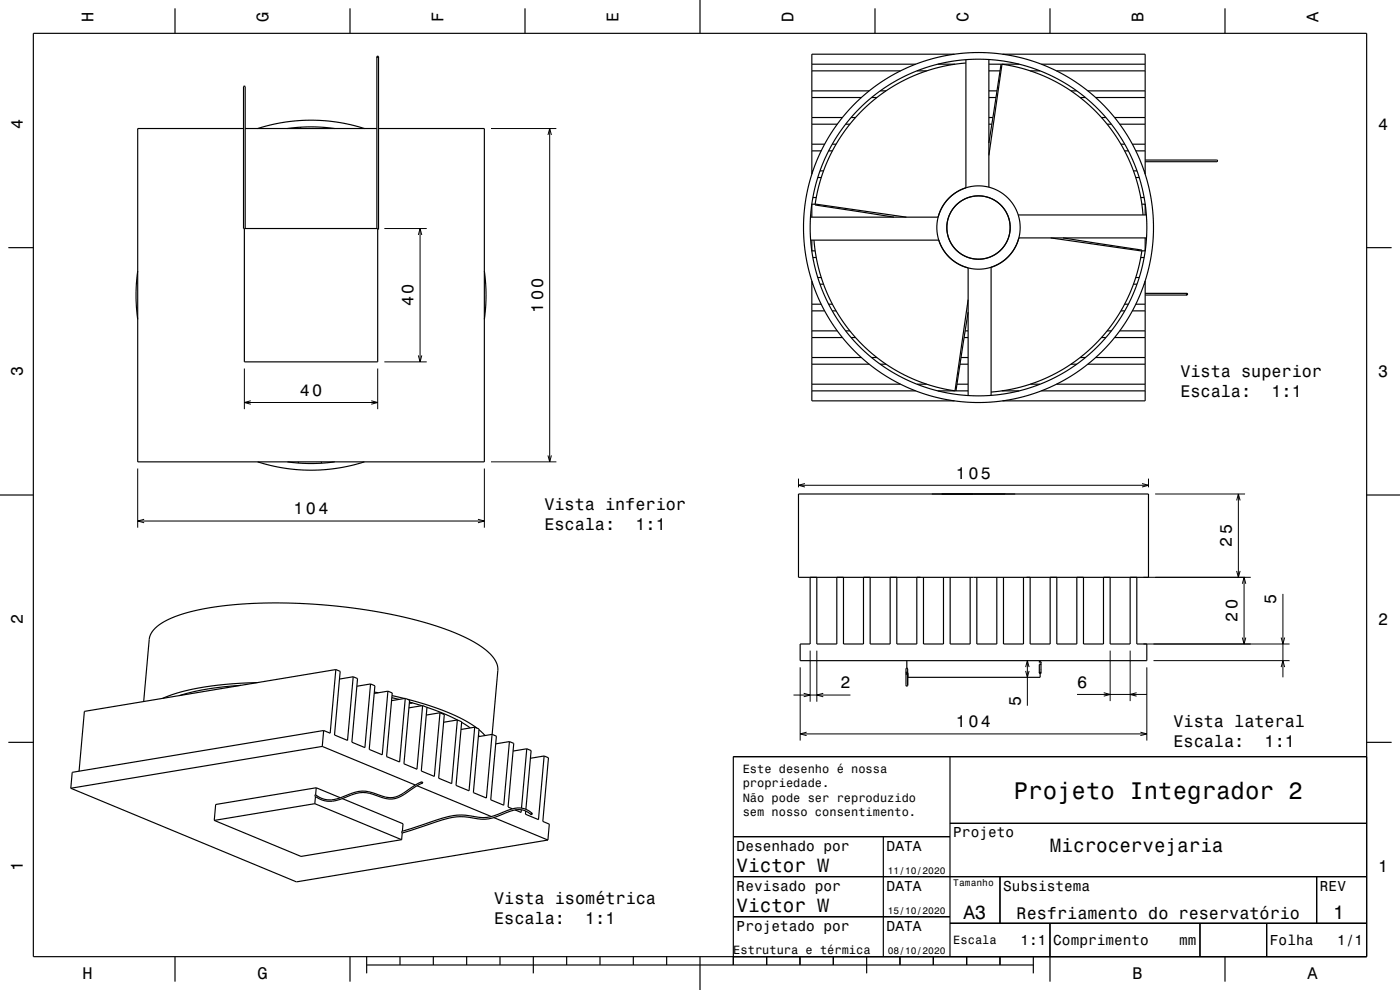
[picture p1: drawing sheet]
<svg xmlns="http://www.w3.org/2000/svg" width="420mm" height="297mm" viewBox="0 0 420 297" stroke-linecap="round" stroke-linejoin="round" font-family="sans-serif">
<g fill="none" stroke="#000" stroke-width=".3">
<path d="M147.3 38.6h19.6M164.9 38.6v100M164.4 40.5l.5-1.9 .5 1.9M115.3 68.6h12.7M125.5 70.5l.5-1.9 .5 1.9M126 68.6v40M73.3 110.6v12.1M113.3 110.6v12.1M115.3 108.6h12.7M125.5 106.6l.5 2 .5-2M73.3 120.7h40M75.2 120.2l-1.9 .5 1.9 .6"/>
<path d="M111.4 120.2l1.9 .5-1.9 .6M147.3 138.6h19.6M164.4 136.6l.5 2 .5-2M41.3 140.6v17.7M41.3 156.3h104M43.2 155.8l-1.9 .5 1.9 .5M143.4 155.8l1.9 .5-1.9 .5M145.3 140.6v17.7M239.5 143.6v2.6M239.5 145.6h105M241.5 145.1l-2 .5 2 .5M342.6 145.1l1.9 .5-1.9 .5"/>
<path d="M344.5 143.6v2.6M346.5 148.2h27M371 150.1l.5-1.9 .5 1.9M371.5 148.2v25M343 173.2h32.2M371 171.3l.5 1.9 .5-1.9M372.7 175.1l.5-1.9 .5 1.9M373.2 173.2v20M384.9 178.2v25M243 195.2v15.3M245 195.2v15.3M308.2 198.2v13.5"/>
<path d="M333 195.2v15.1M339 195.2v15.1M343 193.2h43.9M346 198.2h40.9M372.7 191.3l.5 1.9 .5-1.9M384.4 191.3l.5 1.9 .5-1.9M238 208.5h17.1M240 200.2v22M241.1 208l1.9 .5-1.9 .5M242 219.7l-2 .5 2 .5M247 208l-2 .5 2 .5M307.7 201.3l.5 1.9 .5-1.9"/>
<path d="M307.7 200.1l.5-1.9 .5 1.9M323.1 208.3h20.9M331.1 207.8l1.9 .5-1.9 .5M341 207.8l-2 .5 2 .5M342.1 219.7l1.9 .5-1.9 .5M344 200.2v22M384.4 200.1l.5-1.9 .5 1.9M240 220.2h104"/>
</g>
<g fill="none" stroke="#000" stroke-width=".35">
<path d="M10 10h400v277h-400zM52.5 2.5v7.5M105 2.5v7.5M113.1 17l.1-.1 .4 .1M113.1 17l.3 .2 .2-.2M113.1 17v51.6M113.6 17v51.8h-.3M157.5 2.5v7.5M210 0v10M243.6 19.3h31.1M262.5 2.5v7.5M281.3 19.3h5.2"/>
<path d="M286.3 16.3h-42.7v36M289.8 17.9v38.4l-3 1.4-2.3 1.9-1.9 2.6-1.2 2.9h-38.3M289.8 18.9l-4.2 .5-4.2 .9-4.3 1.3-3.5 1.4-3.4 1.6-4 2.4-3.5 2.5-3.2 2.8-2.8 2.9-2.8 3.5-2.4 3.5-2 3.5-1.7 3.6-1.4 4-1.1 4.1-.7 3.8M296.7 19.3h3.6M296.7 17.9v38.3M300.6 19.3h5.2M300.6 19.3l-.3-.1-3.6 23.7M300.6 19.3l3.8 .7 4.4 1.2 4 1.4 3.8 1.9 3.5 2 3.2 2.2 3.3 2.7 3.2 3.2 2.8 3.2 2.5 3.5 2 3.4 1.9 3.8 1.5 4 1.1 3.8 .8 4 .5 4.2M300.6 19.3l-3.9 27.3M300.8 16.3h42.8v36M312.4 19.3h31.2M315 2.5v7.5"/>
<path d="M367.5 2.5v7.5M73.1 38.6h-31.8v100h104v-100h-31.7M73.6 38.6h39.5M77.3 38.6l7.6-1.9 4.4-.5 3.8-.1 4.5 .1 3.9 .5 3.7 .7 4.1 1.2M86.2 38.6l7-.5 7.2 .5M90.2 38.2v.4M97.1 38.2v.4M243.6 37.3h7.6M243.6 35.3h9.1M243.6 29.3h14.8M243.6 27.3h17.2M243.6 21.3h26.6"/>
<path d="M253.7 37.3h1.3M255.3 35.3h1.4M261.5 29.3h1.6M264.1 27.3h1.7M275.1 21.3h2.9M296.7 37.3h.9M296.7 35.3h1.2M296.7 29.3h2.1M296.7 27.3h2.4M296.7 21.3h3.3M309.1 21.3h2.9M316.9 21.3h26.7"/>
<path d="M321.3 27.3h1.7M324 29.3h1.6M326.3 27.3h17.3M328.7 29.3h14.9M330.4 35.3h1.4M332.1 37.3h1.3M334.4 35.3h9.2M335.9 37.3h7.7M243.6 51.3h.3M243.6 45.3h2.8M243.6 43.3h3.8M243.9 59.3h1"/>
<path d="M245.3 53.3h1.1M246 51.3h1.1M248.6 45.3h1.1M249.7 43.3h1.1M336.3 43.3h1.1M337.4 45.3h1.1M339.7 43.3h3.9M340 51.3h1.1M340.7 53.3h1.1M340.7 45.3h2.9M342.2 59.3h1M343.2 51.3h.4"/>
<path d="M343.6 48h21.5l.1 .2-.1 .3h-21.5M2.5 74.3h7.5M73.3 68.6v40h40v-40h-40.2v-42.6l.1-.2 .4 .2v42.6M243.2 72h38.4l1.5 3.2 2 2.3 2.6 1.8 2.7 1.1v38.3M243.6 61.2v3.9M243.6 72v3.3M243.6 75.3h.9M243.6 61.3h.9M243.9 77.3h1M244.2 72l.5 4.3 .8 3.9 1.2 4.1 1.4 3.7 1.9 3.8 2.2 3.6 2.5 3.5 2.7 3.2 3.3 3.2 3.1 2.5 3.5 2.4 3.4 2 3.6 1.7 4 1.5 4.1 1.1 4.1 .8M244.6 61.2l-.1 .3 23.7 3.6M244.6 61.2l27.3 3.9"/>
<path d="M305.5 64.5h38.4M315.2 71.4l27.3 3.9M318.9 71.4l23.7 3.6-.1 .3M342.2 77.3h1M342.5 75.3l-.7 4.1-1.1 3.8-1.2 3.6-1.9 4.1-2 3.4-2.4 3.6-2.8 3.4-3 3.1-3.4 2.9-3.5 2.5-3.4 2-3.6 1.8-3.7 1.4-3.8 1.2-4.2 .9-4.5 .5M342.6 75.3h1M342.6 61.3h1M343.6 61.2v3.3M343.6 71.4v3.9M344 71.4h-38.3l-1.3 3.1-1.8 2.4-2.3 1.9-3 1.4v38.4M410 74.3h7.5M41.3 81.3l-.5 7 .5 7.5"/>
<path d="M145.3 81.3l.5 7-.5 7.5M243.6 84.3v36h42.7M243.6 99.3h7.6M243.6 93.3h3.8M243.6 91.3h2.8M243.6 85.3h.3M245.3 83.3h1.1M246 85.3h1.1M248.6 91.3h1.1M249.7 93.3h1.1M253.7 99.3h1.3M289.5 99.3h.9"/>
<path d="M290.4 93.6l-3.6 23.7h-.3M290.4 89.9l-3.9 27.4M332.1 99.3h1.3M335.9 99.3h7.7M336.3 93.3h1.1M337.4 91.3h1.1M339.7 93.3h3.9M340 85.3h1.1M340.7 83.3h1.1M340.7 91.3h2.9M343.2 85.3h.4M343.6 84.3v36h-42.8"/>
<path d="M343.6 88h12.5M343.6 88.5h12.5M356.1 88l-.2 .3 .2 .2M356.1 88l.2 .2-.2 .3M243.6 117.3h31.1M243.6 115.3h26.6M243.6 109.3h17.2M243.6 107.3h14.8M243.6 101.3h9.1M255.3 101.3h1.4M261.5 107.3h1.6M264.1 109.3h1.7"/>
<path d="M275.1 115.3h2.9M281.3 117.3h5.2M286.8 117.3h3.6M287.1 115.3h3.3M288 109.3h2.4M288.3 107.3h2.1M289.2 101.3h1.2M300.6 117.3h5.2M309.1 115.3h2.9M312.4 117.3h31.2M316.9 115.3h26.7M321.3 109.3h1.7"/>
<path d="M324 107.3h1.6M326.3 109.3h17.3M328.7 107.3h14.9M330.4 101.3h1.4M334.4 101.3h9.2M77.3 138.6l7.5 1.8 4.5 .5 3.7 .2 4-.2 4-.4 4.4-.9 3.9-1M86.2 138.6l6.7 .5 7.5-.5M89.5 138.6v.3M96.4 138.6v.4M0 148.5h10M239.5 148.2h105v25h-105zM410 148.5h10"/>
<path d="M243 173.2v20h-3v5h104v-5h-3v-20M245 173.2v20h6v-20M253 173.2v20h6v-20M261 173.2v20h6v-20M269 173.2v20h6v-20M277 173.2v20h6v-20M285 173.2v20h6v-20M293 173.2v20h6v-20M301 173.2v20h6v-20M309 173.2v20h6v-20M317 173.2v20h6v-20M325 173.2v20h6v-20"/>
<path d="M333 173.2v20h6v-20M272 198.2v2.2M312 198.2v.3M312.2 198.6l-.4-.1v.3M312.3 199.5l-.1-.2-.4 .1v2.5M312.3 198.5v3.4M43.1 210.5l1.8-19.4 .5-1.2 1.1-1.4 3.1-2.2 3.5-1.5 4.3-1.3 4.9-1.1 5.9-.8 6-.5 7-.2 7.7 .1 7 .4 7.9 .7 8.5 1.3 8.6 1.7 7.2 1.8 6.9 2.3 5.4 2.4 4.1 2.4 3 2.7 1.4 2.1 .5 2.1-3.5 38.5-3.9-1.6 1.7-19.1-1.3-.5M67.8 206l.6 .2M72.2 205.6l-9.7 1.1-4.8 .9-3.9 1.1M77.3 204.8l-8.4 .4-7.7 .9-7.2 1.6-5.2 1.8M97.1 219.2l-.4 4.7M97.1 219.2l-75.4 12.5-.5 4.8"/>
<path d="M100.7 200.9l-1.6 19.1-2-.8M100.7 200.9l1.4 .5-1.7 19.1 3.9 1.6 1.7-19.1M100.7 200.9l-75.4 12.5-1.6 18M106 203l1.3 .6-1.7 19.1 3.9 1.6 1.7-19.1M106 203l-4.1 .7M111.2 205.2l1.3 .5-1.7 19.1 3.9 1.6 1.7-19M111.2 205.2l-4.1 .7M112.3 207.6l1.2 .2M116.4 207.4l1.3 .5-1.7 19.1 3.9 1.6 1.7-19.1M116.4 207.4l-4.1 .6M117.5 209.3l2.2 .5M117.6 208.7l3.7 .9"/>
<path d="M121.6 209.5l1.3 .6-1.7 19 3.9 1.7 1.7-19.1M121.6 209.5l-4.1 .7M122.2 209.8l6.7 1.9 5.8 2.2 4.8 2.3 3.6 2.2M122.8 210.6l3.8 1.1M123.1 210.7l.5 .2M123.8 210.9l-1 .1M126.8 211.7l1.3 .5-1.7 19.1 3.9 1.6 1.7-19.1M126.8 211.7l-4.1 .7M128 212.2l5.1 1.9 4.2 1.9M132 213.8l1.3 .6-1.7 19.1 3.9 1.6 1.7-19.1M132 213.8l-4.1 .7M137.2 216l-4.1 .7"/>
<path d="M137.2 216l1.3 .5-1.7 19.1 3.9 1.6 1.7-19M138.5 216.7l2.6 1.7M142.4 218.2l-4.1 .6M143.7 218.9l1.8 1.8M271.8 205.6h.1M271.8 202l.5 .1-.4 .2zM271.8 200.6l.2-.2 .3 .3v4.9l-.3 .2-.2-.2zM272.3 201.8l-.3-.2-.2 .3M311.8 201.9l.2-.2 .3 .2M311.8 201.9l.3 .1 .2-.1M312 202.1v1.1h-39.7M2.5 222.7h7.5"/>
<path d="M21.2 236.5l67.7 28.1 75.5-12.6M94.6 239l-.2 2.1M94.9 236.3l-.2 2.2M94.9 236.3l7.2 3M94.9 236.3l-30.2 5-.4 4.8M96.7 223.9l27.9 11.6M96.7 223.9l-75.5 12.6M102.7 239.6l18.2 7.5-.2 2.3M125.1 235.7l22.3 9.3M126.5 234.6l.3 .3M126.5 234.6l-3.5 2a8.7 8.7 0 0 1-6.9 2.6l-2.5-.7a10.3 10.3 0 0 0-9.7 .1 8.5 8.5 0 0 1-8.3 .5l-.9-.6M126.8 234.9l-2 1a17.2 17.2 0 0 1-7.2 3.8 19.5 19.5 0 0 1-6.8-1.7 11.3 11.3 0 0 0-7.5 1.3 7.7 7.7 0 0 1-8.8-.6l.2-.2"/>
<path d="M143.5 221l4.1-.7 1.3 .6-1.7 19 3.9 1.7 1.7-19.1M143.5 220.6l.3 .3M152.8 222.5l1.3 .5-1.7 19.1 1.3 .5M152.8 222.5l-4.1 .7M158 224.6l1.3 .6-1.5 17.6M158 224.6l-1.6 17.8M158 224.6l-4.1 .7M163.2 226.8l-1.7 19.1-3.9-1.6 .1-1M163.2 226.8l1.3 .5-1.7 19.1 2 .8-.4 4.8M163.2 226.8l-4.1 .7M285 227v60M410 222.7h7.5"/>
<path d="M410 227h-190v62.5M64.3 246.1l26 10.8 30.2-5M94.4 241.1l26.1 10.8M94.4 241.1l-30.1 5M120.7 249.9l-.2 2M148.1 245.3l16.3 6.7M156.4 242.9l-.1 .8-1.8-.7M159.3 244.3a5.6 5.6 0 0 0-6.4-.9l-1.1 .4a13.9 13.9 0 0 1-11.1 1.4l-2.7-.2-3.3 .4-14 4.5M159.6 244v.2l-.3 .1M159.6 244l-.3 .1v.2M159.6 244a6.4 6.4 0 0 0-7.4-.9l-1.4 .6a12.3 12.3 0 0 1-9.6 1.1l-2.8-.3-2.2 .2a48.7 48.7 0 0 0-9.3 2.7l-6.3 2 .1 .5M220 251h65"/>
<path d="M265 251v36M285 247h125M220 275h65M220 263h190M285 277h125M300 263v14M315 277v17.5M360 277v10M380 277v10M395 263v14M52.5 287v7.5M105 287v7.5"/>
<path d="M110 289.5h200M110 287v5M120 287v2.5M130 287v2.5M140 287v2.5M150 287v2.5M160 287v5M170 287v2.5M180 287v2.5M190 287v2.5M200 287v2.5M210 287v10"/>
<path d="M230 287v2.5M240 287v2.5M250 287v2.5M260 287v5M270 287v2.5M280 287v2.5M290 287v2.5M300 287v2.5M310 287v5M367.5 287v7.5"/>
<circle cx="293.6" cy="68.3" r="50.5"/>
<circle cx="293.6" cy="68.3" r="12.5"/>
<circle cx="293.6" cy="68.3" r="9.5"/>
<circle cx="293.6" cy="68.3" r="52.5"/>
</g>
<text font-size="7.2" x="304.1" y="239.6">Projeto Integrador 2</text>
<g font-size="5.8">
<text x="315" y="255.6">Microcervejaria</text>
<text x="221" y="261.6">Victor W</text>
<text x="221" y="273.6">Victor W</text>
<text x="289" y="275.6">A3</text>
<text x="400" y="275.6">1</text>
</g>
<g font-size="5">
<text x="28.1" y="6.5" transform="rotate(-90 28.1 6.5)">H</text>
<text x="80.6" y="6.5" transform="rotate(-90 80.6 6.5)">G</text>
<text x="133.1" y="6.5" transform="rotate(-90 133.1 6.5)">F</text>
<text x="185.6" y="6.5" transform="rotate(-90 185.6 6.5)">E</text>
<text x="238.1" y="6.5" transform="rotate(-90 238.1 6.5)">D</text>
<text x="290.6" y="6.5" transform="rotate(-90 290.6 6.5)">C</text>
<text x="343.1" y="6.5" transform="rotate(-90 343.1 6.5)">B</text>
<text x="395.6" y="6.5" transform="rotate(-90 395.6 6.5)">A</text>
<text x="6.8" y="38.7" transform="rotate(-90 6.8 38.7)">4</text>
<text x="413.5" y="39">4</text>
<text x="124" y="91.9" transform="rotate(-90 124 91.9)">40</text>
<text x="162.9" y="93.8" transform="rotate(-90 162.9 93.8)">100</text>
<text x="6.8" y="112.9" transform="rotate(-90 6.8 112.9)">3</text>
<text x="354.1" y="113.1">Vista superior</text>
<text x="413.5" y="113.2">3</text>
<text x="89.9" y="118.7">40</text>
<text x="354.1" y="119.2">Escala:</text>
<text x="381.4" y="119.2">1:1</text>
<text x="286.8" y="143.6">105</text>
<text x="88.1" y="154.3">104</text>
<text x="163.3" y="152.9">Vista inferior</text>
<text x="163.3" y="158.9">Escala:</text>
<text x="190.6" y="158.9">1:1</text>
<text x="369.5" y="164.1" transform="rotate(-90 369.5 164.1)">25</text>
<text x="382.9" y="181.2" transform="rotate(-90 382.9 181.2)">5</text>
<text x="6.8" y="187.1" transform="rotate(-90 6.8 187.1)">2</text>
<text x="371.2" y="186.6" transform="rotate(-90 371.2 186.6)">20</text>
<text x="413.5" y="187.4">2</text>
<text x="252.1" y="206.5">2</text>
<text x="323.1" y="206.3">6</text>
<text x="306.2" y="211.7" transform="rotate(-90 306.2 211.7)">5</text>
<text x="286.8" y="218.2">104</text>
<text x="352" y="218.1">Vista lateral</text>
<text x="352" y="224.1">Escala:</text>
<text x="379.4" y="224.1">1:1</text>
<text x="6.8" y="261.3" transform="rotate(-90 6.8 261.3)">1</text>
<text x="413.5" y="261.6">1</text>
<text x="148.2" y="271.3">Vista isométrica</text>
<text x="305" y="275.8">Resfriamento do reservatório</text>
<text x="148.2" y="277.3">Escala:</text>
<text x="175.6" y="277.3">1:1</text>
<text x="24.7" y="293.8">H</text>
<text x="77.2" y="293.8">G</text>
<text x="339.7" y="293.8">B</text>
<text x="392.2" y="293.8">A</text>
</g>
<g font-size="4.3">
<text x="286" y="251.2">Projeto</text>
<text x="221" y="255.2">Desenhado por</text>
<text x="266" y="255.2">DATA</text>
<text x="221" y="267.2">Revisado por</text>
<text x="266" y="267.2">DATA</text>
<text x="301" y="267.2">Subsistema</text>
<text x="396" y="267.2">REV</text>
<text x="221" y="279.2">Projetado por</text>
<text x="266" y="279.2">DATA</text>
<text x="306.2" y="283.6">1:1</text>
<text x="316" y="283.6">Comprimento</text>
<text x="353.8" y="283.6">mm</text>
<text x="381" y="283.6">Folha</text>
<text x="401.2" y="283.6">1/1</text>
</g>
<g font-size="3.6">
<text x="222.8" y="231.8">Este desenho é nossa</text>
<text x="222.8" y="236.1">propriedade.</text>
<text x="222.8" y="240.5">Não pode ser reproduzido</text>
<text x="222.8" y="244.8">sem nosso consentimento.</text>
<text x="220" y="286.1">Estrutura e térmica</text>
<text x="286" y="283.3">Escala</text>
</g>
<g font-size="2.9">
<text x="266.3" y="262.3">11/10/2020</text>
<text x="286" y="265.8">Tamanho</text>
<text x="266.3" y="274.3">15/10/2020</text>
<text x="266.3" y="286.3">08/10/2020</text>
</g>
</svg>
